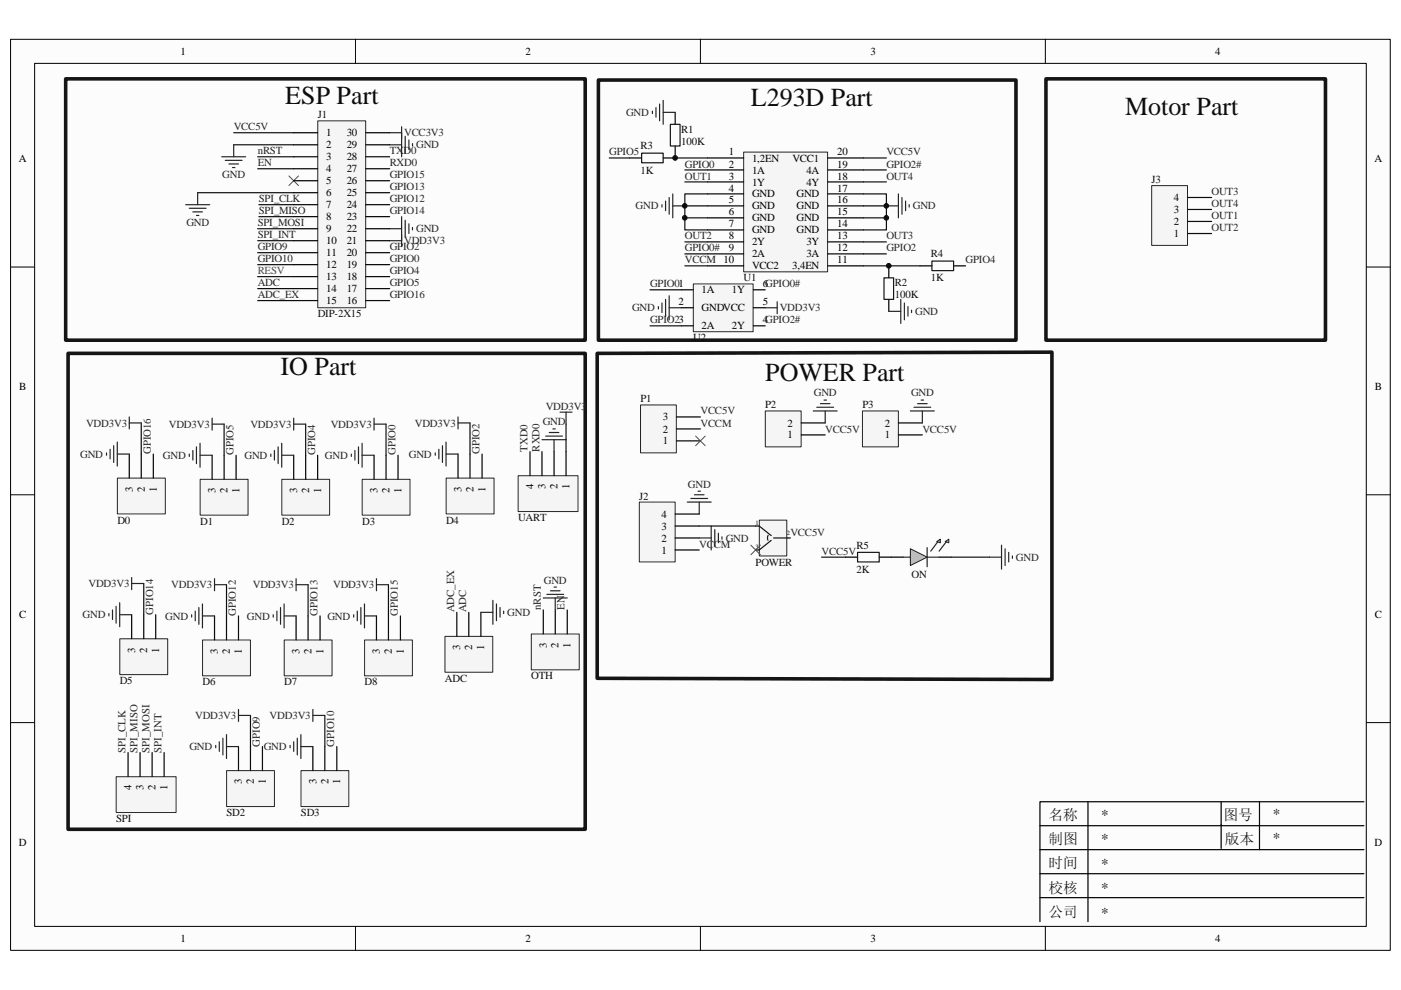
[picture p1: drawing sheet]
<svg xmlns="http://www.w3.org/2000/svg" width="297mm" height="210mm" viewBox="0 0 297 210" stroke-linecap="round" stroke-linejoin="round" font-family="sans-serif">
<path d="M2.3 8.4h292.5v193.2h-292.5z" fill="#fcfcfc"/>
<path d="M2.2 8.3h292.6v193.3h-292.6z" fill="none" stroke="#000" stroke-width=".21"/>
<path d="M7.4 13.5h282.3v183h-282.3z" fill="#fcfcfc"/>
<g fill="none" stroke="#000" stroke-width=".21">
<path d="M7.3 13.4h282.4v183.1h-282.4zM75.4 8.3v5.1M148.5 8.3v5.1M221.6 8.3v5.1M2.2 56.6h5.1M289.7 56.6h5.1M2.2 104.9h5.1M289.7 104.9h5.1M2.2 153.3h5.1M289.7 153.3h5.1M75.4 196.5v5.1M148.5 196.5v5.1"/>
<path d="M221.6 196.5v5.1"/>
</g>
<path d="M220.5 175.1h68.7M230.7 170.1v25.4M258.9 170.1v9.9M267 170.1v10.1M289.2 170.1h-68.7v25.4M220.5 180.2h68.7M220.5 185.3h68.7M220.5 190.4h68.7" fill="none" stroke="#000" stroke-width=".25"/>
<path d="M49.5 28.2h12.8M49.5 30.7h12.8M54.6 35.8h7.7M54.6 33.3h7.7M41.9 40.9h20.4M54.6 56.1h7.7M54.6 53.6h7.7M54.6 48.5h7.7M54.6 51.1h7.7M54.6 58.7h7.7M54.6 63.8h7.7M54.6 61.2h7.7" fill="none" stroke="#0e0e0e" stroke-width=".25"/>
<g fill="none" stroke="#262626" stroke-width=".25">
<path d="M47 33.3h5.1M47.8 34h3.5M48.5 34.8h2.1M49.3 35.5h.5M49.5 30.7v2.6M82.6 28.2h2.6v5.1M82.6 30.7h2.6M85.2 26.9v2.5M85.9 28.9v3.6M86.7 29.7v2M87.5 30.5v.5M39.4 43.4h5.1"/>
<path d="M40.1 44.2h3.6M40.9 44.9h2M41.7 45.7h.5M41.9 40.9v2.5M82.6 48.5h2.6M82.6 51.1h2.6M85.2 46v6.3M85.9 46.7v3.6M86.7 47.5v2M87.5 48.2v.6"/>
</g>
<path d="M13.9 16.7h110.2v55.5h-110.2z" fill="none" stroke="#151515" stroke-width=".76"/>
<path d="M157.7 32.3h17.8v25.4h-17.8z" fill="#f5f5f5"/>
<path d="M157.7 32.3h17.8v25.4h-17.8z" fill="none" stroke="#262626" stroke-width=".21"/>
<g fill="none" stroke="#000" stroke-width=".25">
<path d="M133.5 33.5h2.5M140.6 33.5h2.5M150 33.5h7.7M150 36h7.7M150 38.6h7.7M175.5 33.5h7.6M175.5 36h7.6M175.5 38.6h7.6M150 41.1h7.7M150 43.7h7.7M150 46.2h7.7M150 48.8h7.7"/>
<path d="M150 51.3h7.7M150 53.8h7.7M150 56.4h7.7M175.5 41.1h7.6M175.5 43.7h7.6M175.5 46.2h7.6M175.5 48.8h7.6M175.5 51.3h7.6M175.5 53.8h7.6M175.5 56.4h7.6M195 56.4h2.6M202.2 56.4h2.5"/>
</g>
<g fill="none" stroke="#0e0e0e" stroke-width=".25">
<path d="M129.2 33.5h4.3M143.1 33.3v.2h6.9M145.2 36h4.8M145.2 38.6h4.8M183.1 36h4.8M183.1 38.6h4.8M183.1 33.5h4.8M145.2 43.7h4.8M145.2 46.2h4.8M145.2 51.3h4.8M145.2 53.8h4.8M145.2 56.4h4.8"/>
<path d="M150 41.1h-4.8v7.7h4.8M183.1 41.1h4.8v7.7h-4.8M183.1 56.4h11.9M183.1 43.7h4.8M183.1 46.2h4.8M183.1 51.3h4.8M183.1 53.8h4.8"/>
</g>
<path d="M140.4 43.4v.5M141.1 42.7v2M141.9 41.9v3.5M142.6 41.1v5.1M142.6 43.7h2.6M187.9 43.7h2.6M190.5 41.1v5.1M191.2 41.9v3.5M192 42.7v2M192.8 43.4v.5" fill="none" stroke="#262626" stroke-width=".25"/>
<path d="M136 32.5h4.6v2h-4.6zM197.6 55.4h4.6v2h-4.6z" fill="none" stroke="#151515" stroke-width=".25"/>
<path d="M126.9 17h88.5v55.2h-88.5zM221.8 16.7h59.2v55.5h-59.2z" fill="none" stroke="#151515" stroke-width=".76"/>
<path d="M24.9 101.4h10.1v7.6h-10.1z" fill="#f5f5f5"/>
<path d="M24.9 101.4h10.1v7.6h-10.1z" fill="none" stroke="#262626" stroke-width=".21"/>
<path d="M27.4 96.3v5.1M29.9 96.3v5.1M32.5 96.3v5.1" fill="none" stroke="#000" stroke-width=".25"/>
<path d="M22.6 96.1v.5M23.3 95.3v2M24.1 94.5v3.6M24.9 93.8v5M24.9 96.3h2.5" fill="none" stroke="#262626" stroke-width=".25"/>
<path d="M29.9 89.7v6.6" fill="none" stroke="#0e0e0e" stroke-width=".25"/>
<path d="M42.5 101.7h10.1v7.6h-10.1z" fill="#f5f5f5"/>
<path d="M42.4 101.7h10.2v7.6h-10.2z" fill="none" stroke="#262626" stroke-width=".21"/>
<path d="M45 96.6v5M47.5 96.6v5M50.1 96.6v5" fill="none" stroke="#000" stroke-width=".25"/>
<path d="M40.1 96.3v.5M40.9 95.5v2.1M41.7 94.8v3.5M42.4 96.6h2.6M42.4 94v5.1" fill="none" stroke="#262626" stroke-width=".25"/>
<path d="M47.5 90v6.6" fill="none" stroke="#0e0e0e" stroke-width=".25"/>
<path d="M59.8 101.7h10.1v7.6h-10.1z" fill="#f5f5f5"/>
<path d="M59.8 101.7h10.1v7.6h-10.1z" fill="none" stroke="#262626" stroke-width=".21"/>
<path d="M62.3 96.6v5M64.8 96.6v5M67.3 96.6v5" fill="none" stroke="#000" stroke-width=".25"/>
<path d="M57.4 96.3v.5M58.2 95.5v2.1M59 94.8v3.5M59.7 96.6h2.6M59.7 94v5.1" fill="none" stroke="#262626" stroke-width=".25"/>
<path d="M64.8 90v6.6" fill="none" stroke="#0e0e0e" stroke-width=".25"/>
<path d="M76.8 101.7h10.1v7.6h-10.1z" fill="#f5f5f5"/>
<path d="M76.8 101.7h10.1v7.6h-10.1z" fill="none" stroke="#262626" stroke-width=".21"/>
<path d="M79.3 96.6v5M81.8 96.6v5M84.4 96.6v5" fill="none" stroke="#000" stroke-width=".25"/>
<path d="M74.5 96.3v.5M75.2 95.5v2.1M76 94.8v3.5M76.8 94v5.1M76.8 96.6h2.5" fill="none" stroke="#262626" stroke-width=".25"/>
<path d="M81.8 90v6.6" fill="none" stroke="#0e0e0e" stroke-width=".25"/>
<path d="M94.6 101.4h10.2v7.6h-10.2z" fill="#f5f5f5"/>
<path d="M94.6 101.4h10.2v7.6h-10.2z" fill="none" stroke="#262626" stroke-width=".21"/>
<path d="M97.1 96.3v5.1M99.6 96.3v5.1M102.2 96.3v5.1" fill="none" stroke="#000" stroke-width=".25"/>
<path d="M92.3 96.1v.5M93 95.3v2M93.8 94.5v3.6M94.6 96.3h2.5M94.6 93.8v5" fill="none" stroke="#262626" stroke-width=".25"/>
<path d="M99.6 89.7v6.6" fill="none" stroke="#0e0e0e" stroke-width=".25"/>
<path d="M25.4 135.5h10.2v7.6h-10.2z" fill="#f5f5f5"/>
<path d="M25.4 135.5h10.2v7.6h-10.2z" fill="none" stroke="#262626" stroke-width=".21"/>
<path d="M27.9 130.4v5.1M30.5 130.4v5.1M33 130.4v5.1" fill="none" stroke="#000" stroke-width=".25"/>
<path d="M23.1 130.1v.5M23.9 129.4v2M24.6 128.6v3.6M25.4 130.4h2.5M25.4 127.8v5.1" fill="none" stroke="#262626" stroke-width=".25"/>
<path d="M30.5 123.8v6.6" fill="none" stroke="#0e0e0e" stroke-width=".25"/>
<path d="M43 135.8h10.1v7.5h-10.1z" fill="#f5f5f5"/>
<path d="M42.9 135.7h10.2v7.6h-10.2z" fill="none" stroke="#262626" stroke-width=".21"/>
<path d="M45.5 130.6v5.1M48 130.6v5.1M50.6 130.6v5.1" fill="none" stroke="#000" stroke-width=".25"/>
<path d="M40.6 130.4v.5M41.4 129.6v2.1M42.2 128.9v3.5M42.9 128.1v5.1M42.9 130.6h2.6" fill="none" stroke="#262626" stroke-width=".25"/>
<path d="M48 124v6.6" fill="none" stroke="#0e0e0e" stroke-width=".25"/>
<path d="M60.3 135.8h10.1v7.5h-10.1z" fill="#f5f5f5"/>
<path d="M60.3 135.7h10.1v7.6h-10.1z" fill="none" stroke="#262626" stroke-width=".21"/>
<path d="M62.8 130.6v5.1M65.3 130.6v5.1M67.9 130.6v5.1" fill="none" stroke="#000" stroke-width=".25"/>
<path d="M57.9 130.4v.5M58.7 129.6v2.1M59.5 128.9v3.5M60.2 130.6h2.6M60.2 128.1v5.1" fill="none" stroke="#262626" stroke-width=".25"/>
<path d="M65.3 124v6.6" fill="none" stroke="#0e0e0e" stroke-width=".25"/>
<path d="M77.3 135.8h10.1v7.5h-10.1z" fill="#f5f5f5"/>
<path d="M77.3 135.7h10.1v7.6h-10.1z" fill="none" stroke="#262626" stroke-width=".21"/>
<path d="M79.8 130.6v5.1M82.4 130.6v5.1M84.9 130.6v5.1" fill="none" stroke="#000" stroke-width=".25"/>
<path d="M75 130.4v.5M75.8 129.6v2.1M76.5 128.9v3.5M77.3 128.1v5.1M77.3 130.6h2.5" fill="none" stroke="#262626" stroke-width=".25"/>
<path d="M82.4 124v6.6" fill="none" stroke="#0e0e0e" stroke-width=".25"/>
<path d="M14.4 75h109.7v100.9h-109.7zM126.6 75l96.4-.3v69.4l-96.4-.2z" fill="none" stroke="#151515" stroke-width=".76"/>
<path d="M135.8 85.9h7.6v10.2h-7.6z" fill="#f5f5f5"/>
<path d="M135.8 85.9h7.6v10.2h-7.6z" fill="none" stroke="#262626" stroke-width=".21"/>
<path d="M143.4 93.5h5.1M143.4 91h5.1M143.4 88.4h5.1M189 118.2h2.5M199.1 118.2h2.6" fill="none" stroke="#000" stroke-width=".25"/>
<path d="M147.5 92.5l2 2M149.5 92.5l-2 2" fill="none" stroke="#4c4c4c" stroke-width=".21"/>
<path d="M145.7 106.5h5.1M146.5 105.7h3.5M147.2 104.9h2.1M148 104.2h.5M148.2 106.5v2.5M191.5 118.2h1.5M196.6 116.1v4.1M196.6 118.2h2.5M198.9 114.9l-1.6 2M200.7 114.9l-1.6 2" fill="none" stroke="#262626" stroke-width=".25"/>
<path d="M174.2 118.2h5.1" fill="none" stroke="#0e0e0e" stroke-width=".25"/>
<g fill="#c0c0c0" stroke="#1c1c1c" stroke-width=".21">
<path d="M198.6 114.9l.8-.5v.7z"/>
<path d="M200.4 114.9l.8-.5v.7z"/>
<path d="M193 116.4l3.6 1.8-3.6 1.8z"/>
</g>
<path d="M209.8 118.2h2.5M212.3 115.6v5.1M213.1 116.4v3.6M213.9 117.2v2M214.6 117.9v.5" fill="none" stroke="#262626" stroke-width=".25"/>
<path d="M179.3 118.2h2.5M186.4 118.2h2.6" fill="none" stroke="#000" stroke-width=".25"/>
<path d="M181.8 117.2h4.6v2h-4.6z" fill="none" stroke="#151515" stroke-width=".25"/>
<path d="M94.4 135h10.1v7.6h-10.1z" fill="#f5f5f5"/>
<path d="M94.3 135h10.2v7.6h-10.2z" fill="none" stroke="#262626" stroke-width=".21"/>
<path d="M96.9 129.9v5.1M99.4 129.9v5.1M102 129.9v5.1" fill="none" stroke="#000" stroke-width=".25"/>
<path d="M102 129.9h2.5M104.5 127.3v5.1M105.3 128.1v3.6M106 128.9v2M106.8 129.6v.5" fill="none" stroke="#262626" stroke-width=".25"/>
<path d="M109.9 100.9h12.7v7.6h-12.7z" fill="#f5f5f5"/>
<path d="M109.9 100.9h12.7v7.6h-12.7z" fill="none" stroke="#262626" stroke-width=".21"/>
<path d="M112.4 95.8v5.1M114.9 95.8v5.1M117.5 95.8v5.1M120 95.8v5.1" fill="none" stroke="#000" stroke-width=".25"/>
<path d="M114.9 93.3h5.1M115.7 92.5h3.5M116.5 91.7h2M117.2 91h.5M117.5 93.3v2.5M118.7 87.4h2.6M120 87.4v2.6" fill="none" stroke="#262626" stroke-width=".25"/>
<path d="M120 90v5.8" fill="none" stroke="#0e0e0e" stroke-width=".25"/>
<path d="M112.7 134.5h10.1v7.6h-10.1z" fill="#f5f5f5"/>
<path d="M112.6 134.5h10.2v7.6h-10.2z" fill="none" stroke="#262626" stroke-width=".21"/>
<path d="M160.2 111.6h.8M160.2 116.6h.8M166.8 114.1h.8M115.2 129.4v5.1M117.7 129.4v5.1M120.3 129.4v5.1" fill="none" stroke="#000" stroke-width=".25"/>
<path d="M115.2 126.8h5.1M115.9 126.1h3.6M116.7 125.3h2M117.5 124.5h.5M117.7 126.8v2.6" fill="none" stroke="#262626" stroke-width=".25"/>
<path d="M161 110.3h5.8v7.6h-5.8z" fill="#f5f5f5"/>
<path d="M161 110.3h5.8v7.6h-5.8z" fill="none" stroke="#262626" stroke-width=".21"/>
<path d="M161 111.6l2.5 2M163.5 114.6l-2.5 2M164 114.1h2.8" fill="none" stroke="#131313" stroke-width=".25"/>
<path d="M162.9 113.5l-.2 .6 .1 .5" fill="none" stroke="#1c1c1c" stroke-width=".25"/>
<path d="M61.3 37.3l2 2M63.3 37.3l-2 2M159.2 115.6l2 2.1M161.2 115.6l-2 2.1" fill="none" stroke="#4c4c4c" stroke-width=".21"/>
<path d="M54.9 46h7.4M54.9 43.4h7.4" fill="none" stroke="#0e0e0e" stroke-width=".25"/>
<path d="M67.4 25.7h10.1v39.6h-10.1z" fill="#f5f5f5"/>
<path d="M67.4 25.6h10.1v39.7h-10.1z" fill="none" stroke="#262626" stroke-width=".21"/>
<g fill="none" stroke="#000" stroke-width=".25">
<path d="M62.3 28.2h5M62.3 30.7h5M62.3 33.3h5M62.3 35.8h5M62.3 38.3h5M77.5 28.2h5.1M77.5 30.7h5.1M77.5 33.3h5.1M77.5 35.8h5.1M77.5 38.3h5.1M62.3 40.9h5M62.3 43.4h5"/>
<path d="M62.3 46h5M62.3 48.5h5M62.3 51.1h5M62.3 53.6h5M62.3 56.1h5M62.3 58.7h5M77.5 40.9h5.1M77.5 43.4h5.1M77.5 46h5.1M77.5 48.5h5.1M77.5 51.1h5.1M77.5 53.6h5.1"/>
<path d="M77.5 56.1h5.1M77.5 58.7h5.1M62.3 61.2h5M62.3 63.8h5M77.5 61.2h5.1M77.5 63.8h5.1"/>
</g>
<path d="M135.6 106.5h7.5v12.7h-7.5z" fill="#f5f5f5"/>
<path d="M135.5 106.5h7.6v12.7h-7.6z" fill="none" stroke="#262626" stroke-width=".21"/>
<path d="M143.1 116.6h5.1M143.1 114.1h5.1M143.1 111.6h5.1M143.1 109h5.1" fill="none" stroke="#000" stroke-width=".25"/>
<path d="M148.2 114.1h2.6M150.8 111.6v5M151.6 112.3v3.6M152.3 113.1v2M153.1 113.9v.5" fill="none" stroke="#262626" stroke-width=".25"/>
<path d="M244.2 39.4h7.6v12.6h-7.6z" fill="#f5f5f5"/>
<path d="M244.2 39.4h7.6v12.6h-7.6z" fill="none" stroke="#262626" stroke-width=".21"/>
<path d="M251.8 49.5h5.1M251.8 47h5.1M251.8 44.4h5.1M251.8 41.9h5.1" fill="none" stroke="#000" stroke-width=".25"/>
<path d="M24.7 164.8h12.6v7.5h-12.6z" fill="#f5f5f5"/>
<path d="M24.6 164.7h12.7v7.6h-12.7z" fill="none" stroke="#262626" stroke-width=".21"/>
<path d="M27.2 159.6v5.1M29.7 159.6v5.1M32.3 159.6v5.1M34.8 159.6v5.1" fill="none" stroke="#000" stroke-width=".25"/>
<path d="M48.1 163.5h10.1v7.6h-10.1z" fill="#f5f5f5"/>
<path d="M48 163.4h10.2v7.7h-10.2z" fill="none" stroke="#262626" stroke-width=".21"/>
<path d="M50.6 158.3v5.1M53.1 158.3v5.1M55.6 158.3v5.1" fill="none" stroke="#000" stroke-width=".25"/>
<path d="M45.7 158.1v.5M46.5 157.3v2.1M47.3 156.6v3.5M48 158.3h2.6M48 155.8v5.1" fill="none" stroke="#262626" stroke-width=".25"/>
<path d="M53.1 151.7v6.6" fill="none" stroke="#0e0e0e" stroke-width=".25"/>
<path d="M63.8 163.5h10.2v7.6h-10.2z" fill="#f5f5f5"/>
<path d="M63.8 163.4h10.2v7.7h-10.2z" fill="none" stroke="#262626" stroke-width=".21"/>
<path d="M143.1 23.8v2.6M143.1 31v2.5M188.4 56.4v2.5M188.4 63.5v2.5M66.3 158.3v5.1M68.9 158.3v5.1M71.4 158.3v5.1" fill="none" stroke="#000" stroke-width=".25"/>
<g fill="none" stroke="#262626" stroke-width=".25">
<path d="M138.3 23.6v.5M139.1 22.8v2M139.8 22.1v3.5M140.6 23.8h2.5M140.6 21.3v5.1M188.4 66h2.6M191 63.5v5.1M191.7 64.3v3.5M192.5 65v2.1M193.3 65.8v.5M27.4 89.7h2.5M27.4 88.4v2.6"/>
<path d="M45 90h2.5M45 88.7v2.5M62.3 88.7v2.5M62.3 90h2.5M79.3 90h2.5M79.3 88.7v2.5M97.1 88.4v2.6M97.1 89.7h2.5M27.9 123.8h2.6M27.9 122.5v2.6M45.5 124h2.5M45.5 122.7v2.6"/>
<path d="M62.8 122.7v2.6M62.8 124h2.5M79.8 124h2.6M79.8 122.7v2.6M50.6 150.5v2.5M50.6 151.7h2.5M61.5 158.1v.5M62.3 157.3v2.1M63 156.6v3.5M63.8 155.8v5.1M63.8 158.3h2.5M66.3 151.7h2.6"/>
<path d="M66.3 150.5v2.5"/>
</g>
<path d="M68.9 151.7v6.6" fill="none" stroke="#0e0e0e" stroke-width=".25"/>
<path d="M142.1 26.4h2.1v4.6h-2.1zM187.4 58.9h2.1v4.6h-2.1z" fill="none" stroke="#151515" stroke-width=".25"/>
<path d="M147 60.2h12.7v10.2h-12.7z" fill="#f5f5f5"/>
<path d="M147 60.2h12.7v10.2h-12.7z" fill="none" stroke="#262626" stroke-width=".21"/>
<path d="M144.4 61.5h2.6M144.4 65.3h2.6M144.4 69.1h2.6M159.7 61.5h2.5M159.7 65.3h2.5M159.7 69.1h2.5" fill="none" stroke="#000" stroke-width=".25"/>
<path d="M139.6 65v.5M140.4 64.3v2M141.1 63.5v3.6M141.9 62.7v5.1M141.9 65.3h2.5M162.2 65.3h2.6M164.8 64v2.5" fill="none" stroke="#262626" stroke-width=".25"/>
<path d="M137.8 61.5h6.6M137.8 69.1h6.6" fill="none" stroke="#0e0e0e" stroke-width=".25"/>
<path d="M162.3 87.2h7.6v7.6h-7.6z" fill="#f5f5f5"/>
<path d="M162.3 87.2h7.6v7.6h-7.6z" fill="none" stroke="#262626" stroke-width=".21"/>
<path d="M169.9 92.2h5.1M169.9 89.7h5.1" fill="none" stroke="#000" stroke-width=".25"/>
<path d="M182.9 87.2h7.6v7.6h-7.6z" fill="#f5f5f5"/>
<path d="M182.9 87.2h7.6v7.6h-7.6z" fill="none" stroke="#262626" stroke-width=".21"/>
<path d="M190.5 92.2h5.1M190.5 89.7h5.1" fill="none" stroke="#000" stroke-width=".25"/>
<path d="M172.4 87.2h5.1M173.2 86.4h3.5M173.9 85.6h2.1M174.7 84.9h.5M175 87.2v2.5M193 87.2h5.1M193.8 86.4h3.5M194.5 85.6h2.1M195.3 84.9h.5M195.6 87.2v2.5" fill="none" stroke="#262626" stroke-width=".25"/>
<path d="M148.2 111.6h12M201.7 118.2h8.1" fill="none" stroke="#0e0e0e" stroke-width=".25"/>
<g fill="#0e0e0e" stroke="#0e0e0e" stroke-width=".21">
<circle cx="143.1" cy="33.5" r=".49"/>
<circle cx="145.2" cy="46.2" r=".49"/>
<circle cx="145.2" cy="43.7" r=".49"/>
<circle cx="187.9" cy="46.2" r=".49"/>
<circle cx="187.9" cy="43.7" r=".49"/>
<circle cx="188.4" cy="56.4" r=".5"/>
</g>
<g font-size="5.5" fill="#0e0e0e">
<text x="60.5" y="22.1">ESP Part</text>
<text x="159.2" y="22.4">L293D Part</text>
<text x="238.6" y="24.4">Motor Part</text>
<text x="59.5" y="79.6">IO Part</text>
<text x="162.2" y="80.9">POWER Part</text>
</g>
<g font-size="3.2" fill="#0e0e0e">
<text x="233.5" y="173.9">*</text>
<text x="269.9" y="173.6">*</text>
<text x="233.5" y="179.1">*</text>
<text x="269.9" y="178.8">*</text>
<text x="233.5" y="184.3">*</text>
<text x="233.5" y="189.5">*</text>
<text x="233.5" y="194.7">*</text>
</g>
<g font-size="3.1" fill="#0e0e0e">
<text x="222.3" y="173.9">名称</text>
<text x="259.4" y="173.9">图号</text>
<text x="222.3" y="179">制图</text>
<text x="259.7" y="179">版本</text>
<text x="222.3" y="184.2">时间</text>
<text x="222.3" y="189.3">校核</text>
<text x="222.3" y="194.5">公司</text>
</g>
<g font-size="2.3">
<text x="38.3" y="11.6">1</text>
<text x="111.4" y="11.6">2</text>
<text x="184.5" y="11.6">3</text>
<text x="257.7" y="11.6">4</text>
<text x="69.1" y="28.9">1</text>
<text x="73.5" y="28.9">30</text>
<text x="4" y="34.5">A</text>
<text x="69.1" y="31.5">2</text>
<text x="69.1" y="34">3</text>
<text x="73.5" y="34">28</text>
<text x="73.5" y="31.5">29</text>
<text x="154.5" y="33">1</text>
<text x="154.5" y="35.5">2</text>
<text x="159.4" y="34.3">1,2EN</text>
<text x="168" y="34.3">VCC1</text>
<text x="177.5" y="35.5">19</text>
<text x="177.5" y="33">20</text>
<text x="291.4" y="34.5">A</text>
<text x="69.1" y="36.6">4</text>
<text x="69.1" y="39.1">5</text>
<text x="69.1" y="41.6">6</text>
<text x="73.5" y="41.6">25</text>
<text x="73.5" y="39.1">26</text>
<text x="73.5" y="36.6">27</text>
<text x="154.5" y="38.1">3</text>
<text x="154.5" y="40.6">4</text>
<text x="159.4" y="36.8">1A</text>
<text x="159.4" y="39.3">1Y</text>
<text x="159.4" y="41.9">GND</text>
<text x="168.9" y="41.9">GND</text>
<text x="171" y="39.3">4Y</text>
<text x="171" y="36.8">4A</text>
<text x="177.5" y="38.1">18</text>
<text x="177.5" y="40.6">17</text>
<text x="69.1" y="44.2">7</text>
<text x="69.1" y="46.7">8</text>
<text x="73.5" y="46.7">23</text>
<text x="73.5" y="44.2">24</text>
<text x="154.5" y="43.2">5</text>
<text x="154.5" y="45.7">6</text>
<text x="159.4" y="44.4">GND</text>
<text x="159.4" y="47">GND</text>
<text x="168.9" y="47">GND</text>
<text x="168.9" y="44.4">GND</text>
<text x="177.5" y="45.7">15</text>
<text x="177.5" y="43.2">16</text>
<text x="248.9" y="47.7">2</text>
<text x="248.9" y="45.2">3</text>
<text x="248.9" y="42.7">4</text>
<text x="69.1" y="49.3">9</text>
<text x="69.1" y="51.8">10</text>
<text x="73.5" y="51.8">21</text>
<text x="73.5" y="49.3">22</text>
<text x="154.5" y="48.2">7</text>
<text x="154.5" y="50.8">8</text>
<text x="154.5" y="53.3">9</text>
<text x="159.4" y="49.5">GND</text>
<text x="159.4" y="52">2Y</text>
<text x="168.9" y="49.5">GND</text>
<text x="171" y="52">3Y</text>
<text x="177.5" y="53.3">12</text>
<text x="177.5" y="50.8">13</text>
<text x="177.5" y="48.2">14</text>
<text x="248.9" y="50.3">1</text>
<text x="69.1" y="54.4">11</text>
<text x="69.1" y="56.9">12</text>
<text x="69.1" y="59.4">13</text>
<text x="73.5" y="59.4">18</text>
<text x="73.5" y="56.9">19</text>
<text x="73.5" y="54.4">20</text>
<text x="159.4" y="54.6">2A</text>
<text x="159.4" y="57.1">VCC2</text>
<text x="168" y="57.1">3,4EN</text>
<text x="171" y="54.6">3A</text>
<text x="177.5" y="55.9">11</text>
<text x="69.1" y="62">14</text>
<text x="69.1" y="64.5">15</text>
<text x="73.5" y="64.5">16</text>
<text x="73.5" y="62">17</text>
<text x="143.8" y="64.8">2</text>
<text x="148.8" y="62.2">1A</text>
<text x="155.2" y="62.2">1Y</text>
<text x="161.7" y="61">6GPIO0#</text>
<text x="161.7" y="64.8">5</text>
<text x="148.8" y="66">GNDVCC</text>
<text x="148.8" y="69.8">2A</text>
<text x="155.2" y="69.8">2Y</text>
<text x="161.7" y="68.6">4GPIO2#</text>
<text x="4" y="82.8">B</text>
<text x="291.5" y="82.8">B</text>
<text x="140.5" y="89.2">3</text>
<text x="140.5" y="94.3">1</text>
<text x="140.5" y="91.7">2</text>
<text x="167" y="93">1</text>
<text x="167" y="90.5">2</text>
<text x="187.6" y="93">1</text>
<text x="187.6" y="90.5">2</text>
<text x="28.1" y="104.3" transform="rotate(-90 28.1 104.3)">3</text>
<text x="30.7" y="104.3" transform="rotate(-90 30.7 104.3)">2</text>
<text x="33.2" y="104.3" transform="rotate(-90 33.2 104.3)">1</text>
<text x="45.7" y="104.6" transform="rotate(-90 45.7 104.6)">3</text>
<text x="48.2" y="104.6" transform="rotate(-90 48.2 104.6)">2</text>
<text x="50.8" y="104.6" transform="rotate(-90 50.8 104.6)">1</text>
<text x="63" y="104.6" transform="rotate(-90 63 104.6)">3</text>
<text x="65.5" y="104.6" transform="rotate(-90 65.5 104.6)">2</text>
<text x="68.1" y="104.6" transform="rotate(-90 68.1 104.6)">1</text>
<text x="80" y="104.6" transform="rotate(-90 80 104.6)">3</text>
<text x="82.6" y="104.6" transform="rotate(-90 82.6 104.6)">2</text>
<text x="85.1" y="104.6" transform="rotate(-90 85.1 104.6)">1</text>
<text x="97.9" y="104.3" transform="rotate(-90 97.9 104.3)">3</text>
<text x="100.4" y="104.3" transform="rotate(-90 100.4 104.3)">2</text>
<text x="102.9" y="104.3" transform="rotate(-90 102.9 104.3)">1</text>
<text x="113.1" y="103.8" transform="rotate(-90 113.1 103.8)">4</text>
<text x="115.7" y="103.8" transform="rotate(-90 115.7 103.8)">3</text>
<text x="118.2" y="103.8" transform="rotate(-90 118.2 103.8)">2</text>
<text x="120.7" y="103.8" transform="rotate(-90 120.7 103.8)">1</text>
<text x="140.3" y="112.3">3</text>
<text x="140.3" y="109.8">4</text>
<text x="140.3" y="117.4">1</text>
<text x="140.3" y="114.9">2</text>
<text x="4" y="131.1">C</text>
<text x="291.5" y="131.1">C</text>
<text x="97.6" y="137.9" transform="rotate(-90 97.6 137.9)">3</text>
<text x="100.1" y="137.9" transform="rotate(-90 100.1 137.9)">2</text>
<text x="102.7" y="137.9" transform="rotate(-90 102.7 137.9)">1</text>
<text x="115.9" y="137.4" transform="rotate(-90 115.9 137.4)">3</text>
<text x="118.4" y="137.4" transform="rotate(-90 118.4 137.4)">2</text>
<text x="121" y="137.4" transform="rotate(-90 121 137.4)">1</text>
<text x="28.7" y="138.4" transform="rotate(-90 28.7 138.4)">3</text>
<text x="31.2" y="138.4" transform="rotate(-90 31.2 138.4)">2</text>
<text x="33.7" y="138.4" transform="rotate(-90 33.7 138.4)">1</text>
<text x="46.2" y="138.7" transform="rotate(-90 46.2 138.7)">3</text>
<text x="48.7" y="138.7" transform="rotate(-90 48.7 138.7)">2</text>
<text x="51.3" y="138.7" transform="rotate(-90 51.3 138.7)">1</text>
<text x="63.5" y="138.7" transform="rotate(-90 63.5 138.7)">3</text>
<text x="66.1" y="138.7" transform="rotate(-90 66.1 138.7)">2</text>
<text x="68.6" y="138.7" transform="rotate(-90 68.6 138.7)">1</text>
<text x="80.6" y="138.7" transform="rotate(-90 80.6 138.7)">3</text>
<text x="83.1" y="138.7" transform="rotate(-90 83.1 138.7)">2</text>
<text x="85.6" y="138.7" transform="rotate(-90 85.6 138.7)">1</text>
<text x="27.9" y="167.6" transform="rotate(-90 27.9 167.6)">4</text>
<text x="30.4" y="167.6" transform="rotate(-90 30.4 167.6)">3</text>
<text x="33" y="167.6" transform="rotate(-90 33 167.6)">2</text>
<text x="35.5" y="167.6" transform="rotate(-90 35.5 167.6)">1</text>
<text x="51.3" y="166.4" transform="rotate(-90 51.3 166.4)">3</text>
<text x="53.8" y="166.4" transform="rotate(-90 53.8 166.4)">2</text>
<text x="56.4" y="166.4" transform="rotate(-90 56.4 166.4)">1</text>
<text x="67.1" y="166.4" transform="rotate(-90 67.1 166.4)">3</text>
<text x="69.6" y="166.4" transform="rotate(-90 69.6 166.4)">2</text>
<text x="72.2" y="166.4" transform="rotate(-90 72.2 166.4)">1</text>
<text x="4" y="179.4">D</text>
<text x="291.4" y="179.4">D</text>
<text x="38.3" y="199.8">1</text>
<text x="111.4" y="199.8">2</text>
<text x="184.5" y="199.8">3</text>
<text x="257.7" y="199.8">4</text>
</g>
<g font-size="2.3" fill="#262626">
<text x="49.5" y="27.6">VCC5V</text>
<text x="85.7" y="28.9">VCC3V3</text>
<text x="132.7" y="24.6">GND</text>
<text x="54.6" y="32.7">nRST</text>
<text x="54.6" y="35.3">EN</text>
<text x="82.6" y="32.7">TXD0</text>
<text x="82.6" y="35.3">RXD0</text>
<text x="88.2" y="31.5">GND</text>
<text x="129.2" y="33">GPIO5</text>
<text x="145.2" y="35.5">GPIO0</text>
<text x="187.9" y="35.5">GPIO2#</text>
<text x="187.9" y="33">VCC5V</text>
<text x="47.1" y="37.8">GND</text>
<text x="82.6" y="40.4">GPIO13</text>
<text x="82.6" y="37.8">GPIO15</text>
<text x="145.2" y="38.1">OUT1</text>
<text x="187.9" y="38.1">OUT4</text>
<text x="256.9" y="41.4">OUT3</text>
<text x="39.5" y="47.9">GND</text>
<text x="54.6" y="48">SPI_MOSI</text>
<text x="54.9" y="45.4">SPI_MISO</text>
<text x="54.9" y="42.9">SPI_CLK</text>
<text x="82.6" y="45.4">GPIO14</text>
<text x="82.6" y="42.9">GPIO12</text>
<text x="134.8" y="44.4">GND</text>
<text x="193.5" y="44.4">GND</text>
<text x="256.9" y="46.5">OUT1</text>
<text x="256.9" y="43.9">OUT4</text>
<text x="54.6" y="53.1">GPIO9</text>
<text x="54.6" y="50.5">SPI_INT</text>
<text x="82.6" y="53.1">GPIO2</text>
<text x="85.7" y="51.8">VDD3V3</text>
<text x="88.2" y="49.3">GND</text>
<text x="145.2" y="53.3">GPIO0#</text>
<text x="145.2" y="50.8">OUT2</text>
<text x="187.9" y="53.3">GPIO2</text>
<text x="187.9" y="50.8">OUT3</text>
<text x="256.9" y="49">OUT2</text>
<text x="54.6" y="55.6">GPIO10</text>
<text x="82.6" y="55.6">GPIO0</text>
<text x="82.6" y="58.2">GPIO4</text>
<text x="145.2" y="55.9">VCCM 10</text>
<text x="204.7" y="55.9">GPIO4</text>
<text x="54.6" y="63.2">ADC_EX</text>
<text x="54.6" y="60.7">ADC</text>
<text x="82.6" y="63.2">GPIO16</text>
<text x="82.6" y="60.7">GPIO5</text>
<text x="137.8" y="61">GPIO01</text>
<text x="134" y="66">GND</text>
<text x="137.8" y="68.6">GPIO23</text>
<text x="165.3" y="66">VDD3V3</text>
<text x="194.1" y="66.8">GND</text>
<text x="115.7" y="86.9">VDD3V3</text>
<text x="148.5" y="87.9">VCC5V</text>
<text x="172.5" y="84.1">GND</text>
<text x="193.2" y="84.1">GND</text>
<text x="18.2" y="90.5">VDD3V3</text>
<text x="35.8" y="90.7">VDD3V3</text>
<text x="53.1" y="90.7">VDD3V3</text>
<text x="70.1" y="90.7">VDD3V3</text>
<text x="87.9" y="90.5">VDD3V3</text>
<text x="111.8" y="95.8" transform="rotate(-90 111.8 95.8)">TXD0</text>
<text x="114.4" y="95.8" transform="rotate(-90 114.4 95.8)">RXD0</text>
<text x="115.1" y="90.2">GND</text>
<text x="148.5" y="90.5">VCCM</text>
<text x="175" y="91.7">VCC5V</text>
<text x="195.6" y="91.7">VCC5V</text>
<text x="17" y="97.1">GND</text>
<text x="32" y="96.3" transform="rotate(-90 32 96.3)">GPIO16</text>
<text x="34.5" y="97.3">GND</text>
<text x="49.5" y="96.6" transform="rotate(-90 49.5 96.6)">GPIO5</text>
<text x="51.9" y="97.3">GND</text>
<text x="66.8" y="96.6" transform="rotate(-90 66.8 96.6)">GPIO4</text>
<text x="68.9" y="97.3">GND</text>
<text x="83.9" y="96.6" transform="rotate(-90 83.9 96.6)">GPIO0</text>
<text x="86.7" y="97.1">GND</text>
<text x="101.7" y="96.3" transform="rotate(-90 101.7 96.3)">GPIO2</text>
<text x="145.8" y="103.4">GND</text>
<text x="167.6" y="113.6">VCC5V</text>
<text x="148.2" y="116.1">VCCM</text>
<text x="153.9" y="114.9">GND</text>
<text x="174.2" y="117.7">VCC5V</text>
<text x="215.4" y="118.9">GND</text>
<text x="18.8" y="124.5">VDD3V3</text>
<text x="36.3" y="124.8">VDD3V3</text>
<text x="53.6" y="124.8">VDD3V3</text>
<text x="70.7" y="124.8">VDD3V3</text>
<text x="115.3" y="123.8">GND</text>
<text x="17.5" y="131.1">GND</text>
<text x="32.5" y="130.4" transform="rotate(-90 32.5 130.4)">GPIO14</text>
<text x="35" y="131.4">GND</text>
<text x="50" y="130.6" transform="rotate(-90 50 130.6)">GPIO12</text>
<text x="52.4" y="131.4">GND</text>
<text x="67.3" y="130.6" transform="rotate(-90 67.3 130.6)">GPIO13</text>
<text x="69.4" y="131.4">GND</text>
<text x="84.4" y="130.6" transform="rotate(-90 84.4 130.6)">GPIO15</text>
<text x="96.3" y="129.9" transform="rotate(-90 96.3 129.9)">ADC_EX</text>
<text x="98.9" y="129.9" transform="rotate(-90 98.9 129.9)">ADC</text>
<text x="107.5" y="130.6">GND</text>
<text x="114.6" y="129.4" transform="rotate(-90 114.6 129.4)">nRST</text>
<text x="119.7" y="129.4" transform="rotate(-90 119.7 129.4)">EN</text>
<text x="41.4" y="152.5">VDD3V3</text>
<text x="57.2" y="152.5">VDD3V3</text>
<text x="26.6" y="159.6" transform="rotate(-90 26.6 159.6)">SPI_CLK</text>
<text x="29.2" y="159.6" transform="rotate(-90 29.2 159.6)">SPI_MISO</text>
<text x="31.7" y="159.6" transform="rotate(-90 31.7 159.6)">SPI_MOSI</text>
<text x="34.2" y="159.6" transform="rotate(-90 34.2 159.6)">SPI_INT</text>
<text x="40.1" y="159.1">GND</text>
<text x="55.1" y="158.4" transform="rotate(-90 55.1 158.4)">GPIO9</text>
<text x="55.9" y="159.1">GND</text>
<text x="70.9" y="158.4" transform="rotate(-90 70.9 158.4)">GPIO10</text>
</g>
<g font-size="2.3" fill="#0e0e0e">
<text x="67.4" y="25.1">J1</text>
<text x="144.4" y="28.2">R1</text>
<text x="135.8" y="31.7">R3</text>
<text x="144.4" y="30.7">100K</text>
<text x="135.8" y="36.8">1K</text>
<text x="244.2" y="38.8">J3</text>
<text x="157.7" y="59.7">U1</text>
<text x="197.4" y="54.6">R4</text>
<text x="197.4" y="59.7">1K</text>
<text x="189.7" y="60.7">R2</text>
<text x="189.7" y="63.2">100K</text>
<text x="67.4" y="67.3">DIP-2X15</text>
<text x="147" y="72.4">U2</text>
<text x="135.8" y="85.4">P1</text>
<text x="162.2" y="86.6">P2</text>
<text x="182.9" y="86.6">P3</text>
<text x="135.5" y="106">J2</text>
<text x="24.9" y="111.1">D0</text>
<text x="42.4" y="111.3">D1</text>
<text x="59.7" y="111.3">D2</text>
<text x="76.8" y="111.3">D3</text>
<text x="94.6" y="111.1">D4</text>
<text x="109.9" y="110.6">UART</text>
<text x="160.2" y="120">POWER</text>
<text x="181.6" y="116.4">R5</text>
<text x="181.6" y="121.5">2K</text>
<text x="193.3" y="122.5">ON</text>
<text x="25.4" y="145.1">D5</text>
<text x="42.9" y="145.4">D6</text>
<text x="60.2" y="145.4">D7</text>
<text x="77.3" y="145.4">D8</text>
<text x="94.3" y="144.6">ADC</text>
<text x="112.6" y="144.1">OTH</text>
<text x="48" y="173.1">SD2</text>
<text x="63.8" y="173.1">SD3</text>
<text x="24.6" y="174.4">SPI</text>
</g>
<text font-size="2.3" fill="#4c4c4c" x="54.6" y="58.2">RESV</text>
<g font-size="1.4">
<text x="160.2" y="111.3">1</text>
<text x="166.8" y="113.6">2</text>
<text x="160.2" y="116.4">3</text>
</g>
</svg>
